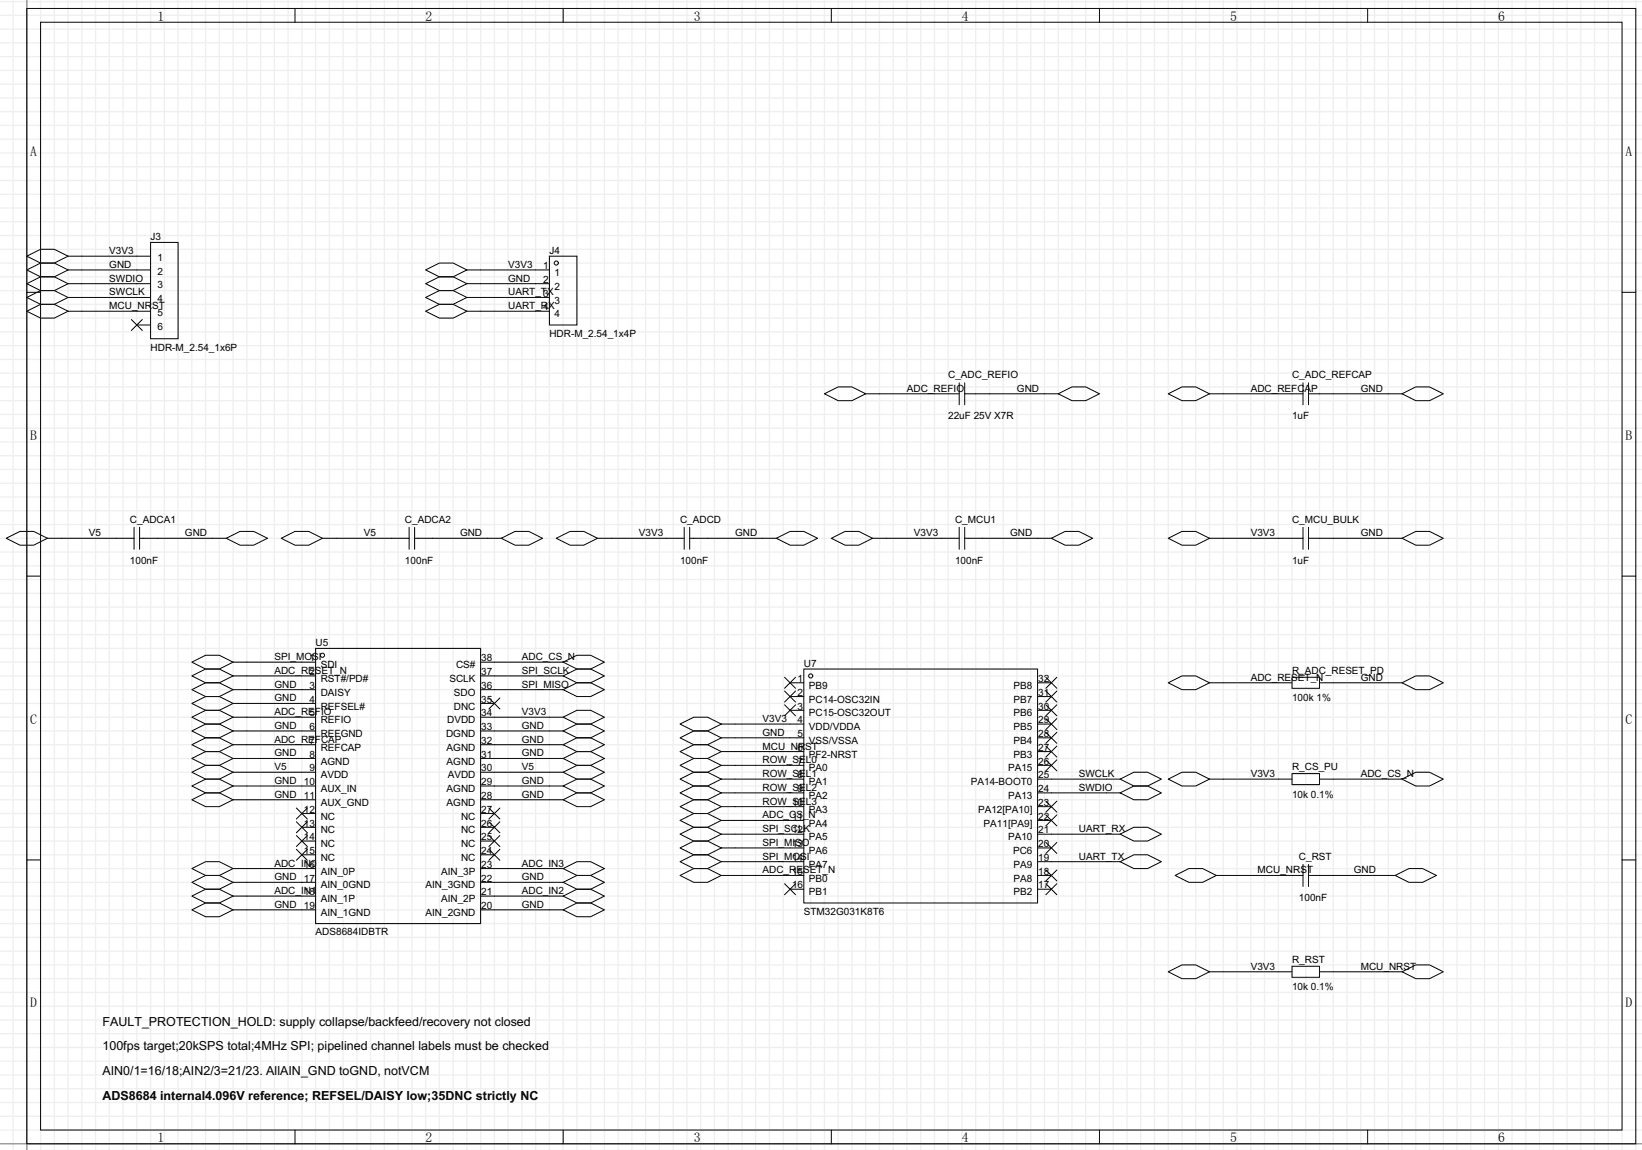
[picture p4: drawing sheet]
<svg xmlns="http://www.w3.org/2000/svg" width="303mm" height="212mm" viewBox="0 0 303 212" stroke-linecap="round" stroke-linejoin="round" font-family="sans-serif">
<g fill="none" stroke="#f0f0eb" stroke-width=".25">
<path d="M0 .3h303.3M0 2.8h303.3M0 5.4h303.3M0 7.9h303.3M0 10.5h303.3M0 13h303.3M0 15.5h303.3M0 18.1h303.3M2.4 0v212.3M5 0v212.3M7.5 0v212.3M10 0v212.3"/>
<path d="M12.6 0v212.3M15.1 0v212.3M17.7 0v212.3M20.2 0v212.3M22.7 0v212.3M25.3 0v212.3M27.8 0v212.3M30.4 0v212.3M32.9 0v212.3M35.4 0v212.3M38 0v212.3M40.5 0v212.3"/>
<path d="M43.1 0v212.3M45.6 0v212.3M48.1 0v212.3M50.7 0v212.3M53.2 0v212.3M55.8 0v212.3M58.3 0v212.3M60.8 0v212.3M63.4 0v212.3M65.9 0v212.3M68.5 0v212.3M71 0v212.3"/>
<path d="M73.5 0v212.3M76.1 0v212.3M78.6 0v212.3M81.2 0v212.3M83.7 0v212.3M86.2 0v212.3M88.8 0v212.3M91.3 0v212.3M93.9 0v212.3M96.4 0v212.3M98.9 0v212.3M101.5 0v212.3"/>
<path d="M104 0v212.3M106.6 0v212.3M109.1 0v212.3M111.6 0v212.3M114.2 0v212.3M116.7 0v212.3M119.3 0v212.3M121.8 0v212.3M124.3 0v212.3M126.9 0v212.3M129.4 0v212.3M132 0v212.3"/>
<path d="M134.5 0v212.3M137 0v212.3M139.6 0v212.3M142.1 0v212.3M144.7 0v212.3M147.2 0v212.3M149.7 0v212.3M152.3 0v212.3M154.8 0v212.3M157.4 0v212.3M159.9 0v212.3M162.4 0v212.3"/>
<path d="M165 0v212.3M167.5 0v212.3M170.1 0v212.3M172.6 0v212.3M175.1 0v212.3M177.7 0v212.3M180.2 0v212.3M182.8 0v212.3M185.3 0v212.3M187.8 0v212.3M190.4 0v212.3M192.9 0v212.3"/>
<path d="M195.5 0v212.3M198 0v212.3M200.5 0v212.3M203.1 0v212.3M205.6 0v212.3M208.2 0v212.3M210.7 0v212.3M213.2 0v212.3M215.8 0v212.3M218.3 0v212.3M220.9 0v212.3M223.4 0v212.3"/>
<path d="M225.9 0v212.3M228.5 0v212.3M231 0v212.3M233.6 0v212.3M236.1 0v212.3M238.6 0v212.3M241.2 0v212.3M243.7 0v212.3M246.3 0v212.3M248.8 0v212.3M251.3 0v212.3M253.9 0v212.3"/>
<path d="M256.4 0v212.3M259 0v212.3M261.5 0v212.3M264 0v212.3M266.6 0v212.3M269.1 0v212.3M271.7 0v212.3M274.2 0v212.3M276.7 0v212.3M279.3 0v212.3M281.8 0v212.3M284.4 0v212.3"/>
<path d="M286.9 0v212.3M289.4 0v212.3M292 0v212.3M294.5 0v212.3M297.1 0v212.3M299.6 0v212.3M302.1 0v212.3M0 20.6h303.3M0 23.2h303.3M0 25.7h303.3M0 28.2h303.3M0 30.8h303.3"/>
<path d="M0 33.3h303.3M0 35.9h303.3M0 38.4h303.3M0 40.9h303.3M0 43.5h303.3M0 46h303.3M0 48.6h303.3M0 51.1h303.3M0 53.6h303.3M0 56.2h303.3M0 58.7h303.3M0 61.3h303.3"/>
<path d="M0 63.8h303.3M0 66.3h303.3M0 68.9h303.3M0 71.4h303.3M0 74h303.3M0 76.5h303.3M0 79h303.3M0 81.6h303.3M0 84.1h303.3M0 86.7h303.3M0 89.2h303.3M0 91.7h303.3"/>
<path d="M0 94.3h303.3M0 96.8h303.3M0 99.4h303.3M0 101.9h303.3M0 104.4h303.3M0 107h303.3M0 109.5h303.3M0 112.1h303.3M0 114.6h303.3M0 117.1h303.3M0 119.7h303.3M0 122.2h303.3"/>
<path d="M0 124.8h303.3M0 127.3h303.3M0 129.8h303.3M0 132.4h303.3M0 134.9h303.3M0 137.5h303.3M0 140h303.3M0 142.5h303.3M0 145.1h303.3M0 147.6h303.3M0 150.2h303.3M0 152.7h303.3"/>
<path d="M0 155.2h303.3M0 157.8h303.3M0 160.3h303.3M0 162.9h303.3M0 165.4h303.3M0 167.9h303.3M0 170.5h303.3M0 173h303.3M0 175.6h303.3M0 178.1h303.3M0 180.6h303.3M0 183.2h303.3"/>
<path d="M0 185.7h303.3M0 188.3h303.3M0 190.8h303.3M0 193.3h303.3M0 195.9h303.3M0 198.4h303.3M0 201h303.3M0 203.5h303.3M0 206h303.3M0 208.6h303.3M0 211.1h303.3"/>
</g>
<path d="M5 0v212.3M0 211.1h303.3" fill="none" stroke="#999" stroke-width=".25"/>
<g fill="none" stroke="#000" stroke-width=".18">
<path d="M5 1.6h297.1v209.5h-297.1zM7.5 4.1h292.1v204.5h-292.1zM54.5 1.6v2.5M104 1.6v2.5M153.5 1.6v2.5M203.1 1.6v2.5M252.6 1.6v2.5M5 47.3l2.5-1.3h2.5l2.6 1.3-2.6 1.3h-2.5zM5 49.8l2.5-1.2h2.5l2.6 1.2-2.6 1.3h-2.5zM5 52.4l2.5-1.3h2.5l2.6 1.3-2.6 1.2h-2.5zM5 54.9l2.5-1.3h2.5l2.6 1.3-2.6 1.3h-2.5zM5 57.4l2.5-1.2h2.5l2.6 1.2-2.6 1.3h-2.5z"/>
<path d="M5 54h2.5M12.6 47.3h15.2M12.6 49.8h15.2M12.6 52.4h15.2M12.6 54.9h15.2M12.6 57.4h15.2M24.3 59l2 2M25.3 60h2.5M26.3 59l-2 2M27.8 44.7h5.1v17.8h-5.1zM78.6 49.8l2.6-1.2h2.5l2.5 1.2-2.5 1.3h-2.5zM78.6 52.4l2.6-1.3h2.5l2.5 1.3-2.5 1.2h-2.5z"/>
<path d="M78.6 54.9l2.6-1.3h2.5l2.5 1.3-2.5 1.3h-2.5zM78.6 57.4l2.6-1.2h2.5l2.5 1.2-2.5 1.3h-2.5zM86.2 49.8h15.3M86.2 52.4h15.3M86.2 54.9h15.3M86.2 57.4h15.3M101.5 47.3h5.1v12.7h-5.1zM299.6 54h2.5M152.3 72.7l2.5-1.3h2.6l2.5 1.3-2.5 1.3h-2.6zM159.9 72.7h17.3M177.2 70.7v4M178.2 72.7h17.3"/>
<path d="M178.2 70.7v4M195.5 72.7l2.5-1.3h2.5l2.6 1.3-2.6 1.3h-2.5zM215.8 72.7l2.5-1.3h2.6l2.5 1.3-2.5 1.3h-2.6zM223.4 72.7h17.3M240.7 70.7v4M241.7 70.7v4M241.7 72.7h17.3M259 72.7l2.5-1.3h2.5l2.6 1.3-2.6 1.3h-2.5zM1.1 99.4l2.6-1.3h2.5l2.6 1.3-2.6 1.2h-2.5zM8.8 99.4h16M24.8 97.3v4.1M25.8 97.3v4.1"/>
<path d="M25.8 99.4h16M41.8 99.4l2.5-1.3h2.6l2.5 1.3-2.5 1.2h-2.6zM51.9 99.4l2.6-1.3h2.5l2.6 1.3-2.6 1.2h-2.5zM59.6 99.4h16M75.6 97.3v4.1M76.6 99.4h16M76.6 97.3v4.1M92.6 99.4l2.5-1.3h2.6l2.5 1.3-2.5 1.2h-2.6zM102.7 99.4l2.6-1.3h2.5l2.6 1.3-2.6 1.2h-2.5zM110.4 99.4h16M126.4 97.3v4.1M127.4 99.4h16"/>
<path d="M127.4 97.3v4.1M143.4 99.4l2.5-1.3h2.6l2.5 1.3-2.5 1.2h-2.6zM153.5 99.4l2.6-1.3h2.5l2.6 1.3-2.6 1.2h-2.5zM161.2 99.4h16M177.2 97.3v4.1M178.2 97.3v4.1M178.2 99.4h16M194.2 99.4l2.5-1.3h2.6l2.5 1.3-2.5 1.2h-2.6zM215.8 99.4l2.5-1.3h2.6l2.5 1.3-2.5 1.2h-2.6zM223.4 99.4h17.3M240.7 97.3v4.1M241.7 97.3v4.1"/>
<path d="M241.7 99.4h17.3M259 99.4l2.5-1.3h2.5l2.6 1.3-2.6 1.2h-2.5zM5 106.3h2.5M58.3 119.7h30.5v50.8h-30.5zM299.6 106.3h2.5M35.4 122.2l2.6-1.3h2.5l2.6 1.3-2.6 1.3h-2.5zM35.4 124.8l2.6-1.3h2.5l2.6 1.3-2.6 1.2h-2.5zM35.4 127.3l2.6-1.3h2.5l2.6 1.3-2.6 1.3h-2.5zM35.4 129.8l2.6-1.2h2.5l2.6 1.2-2.6 1.3h-2.5zM35.4 132.4l2.6-1.3h2.5l2.6 1.3-2.6 1.2h-2.5zM35.4 134.9l2.6-1.3h2.5l2.6 1.3-2.6 1.3h-2.5zM35.4 137.5l2.6-1.3h2.5l2.6 1.3-2.6 1.2h-2.5z"/>
<path d="M35.4 140l2.6-1.3h2.5l2.6 1.3-2.6 1.3h-2.5zM43.1 122.2h15.2M43.1 124.8h15.2M43.1 127.3h15.2M43.1 129.8h15.2M43.1 132.4h15.2M43.1 134.9h15.2M43.1 137.5h15.2M43.1 140h15.2M88.8 122.2h15.2M88.8 124.8h15.2M88.8 127.3h15.2"/>
<path d="M88.8 129.8h2.5M88.8 132.4h15.2M88.8 134.9h15.2M88.8 137.5h15.2M88.8 140h15.2M90.3 128.8l2 2M92.3 128.8l-2 2M104 140l2.6-1.3h2.5l2.5 1.3-2.5 1.3h-2.5zM104 137.5l2.6-1.3h2.5l2.5 1.3-2.5 1.2h-2.5zM104 134.9l2.6-1.3h2.5l2.5 1.3-2.5 1.3h-2.5zM104 132.4l2.6-1.3h2.5l2.5 1.3-2.5 1.2h-2.5zM104 127.3l2.6-1.3h2.5l2.5 1.3-2.5 1.3h-2.5z"/>
<path d="M104 124.8l2.6-1.3h2.5l2.5 1.3-2.5 1.2h-2.5zM104 122.2l2.6-1.3h2.5l2.5 1.3-2.5 1.3h-2.5zM125.6 133.6l2.5-1.2h2.6l2.5 1.2-2.5 1.3h-2.6zM125.6 136.2l2.5-1.3h2.6l2.5 1.3-2.5 1.3h-2.6zM125.6 138.7l2.5-1.2h2.6l2.5 1.2-2.5 1.3h-2.6zM133.2 133.6h15.3M133.2 136.2h15.3M133.2 138.7h15.3M144.9 125l2 2M144.9 127.5l2 2.1M144.9 130.1l2 2M145.9 126h2.6"/>
<path d="M145.9 128.6h2.6M145.9 131.1h2.6M146.9 125l-2 2M146.9 127.5l-2 2.1M146.9 130.1l-2 2M148.5 123.5h43.1v43.2h-43.1zM191.6 126h2.6M191.6 128.6h2.6M191.6 131.1h2.6M191.6 133.6h2.6M191.6 136.2h2.6M191.6 138.7h2.6"/>
<path d="M193.2 137.7l2 2M193.2 135.2l2 2M193.2 132.6l2 2.1M193.2 130.1l2 2M193.2 127.5l2 2.1M193.2 125l2 2M195.2 137.7l-2 2M195.2 135.2l-2 2M195.2 132.6l-2 2.1M195.2 130.1l-2 2M195.2 127.5l-2 2.1M195.2 125l-2 2"/>
<path d="M215.8 126l2.5-1.2h2.6l2.5 1.2-2.5 1.3h-2.6zM223.4 126h15.2M238.6 125h5.1v2h-5.1zM243.7 126h15.3M259 126l2.5-1.2h2.5l2.6 1.2-2.6 1.3h-2.5zM5 158.7h2.5M35.4 142.5l2.6-1.2h2.5l2.6 1.2-2.6 1.3h-2.5zM35.4 145.1l2.6-1.3h2.5l2.6 1.3-2.6 1.2h-2.5zM35.4 147.6l2.6-1.3h2.5l2.6 1.3-2.6 1.3h-2.5zM43.1 142.5h15.2M43.1 145.1h15.2M43.1 147.6h15.2"/>
<path d="M54.7 149.1l2.1 2.1M54.7 151.7l2.1 2M54.7 154.2l2.1 2M54.7 156.8l2.1 2M55.8 150.2h2.5M55.8 152.7h2.5M55.8 155.2h2.5M55.8 157.8h2.5M56.8 149.1l-2.1 2.1M56.8 151.7l-2.1 2M56.8 154.2l-2.1 2M56.8 156.8l-2.1 2"/>
<path d="M88.8 142.5h15.2M88.8 145.1h15.2M88.8 147.6h15.2M88.8 150.2h2.5M88.8 152.7h2.5M88.8 155.2h2.5M88.8 157.8h2.5M90.3 156.8l2 2M90.3 154.2l2 2M90.3 151.7l2 2M90.3 149.1l2 2.1M92.3 156.8l-2 2"/>
<path d="M92.3 154.2l-2 2M92.3 151.7l-2 2M92.3 149.1l-2 2.1M104 147.6l2.6-1.3h2.5l2.5 1.3-2.5 1.3h-2.5zM104 145.1l2.6-1.3h2.5l2.5 1.3-2.5 1.2h-2.5zM104 142.5l2.6-1.2h2.5l2.5 1.2-2.5 1.3h-2.5zM125.6 141.3l2.5-1.3h2.6l2.5 1.3-2.5 1.2h-2.6zM125.6 143.8l2.5-1.3h2.6l2.5 1.3-2.5 1.3h-2.6zM125.6 146.3l2.5-1.2h2.6l2.5 1.2-2.5 1.3h-2.6zM125.6 148.9l2.5-1.3h2.6l2.5 1.3-2.5 1.3h-2.6zM125.6 151.4l2.5-1.2h2.6l2.5 1.2-2.5 1.3h-2.6zM125.6 154l2.5-1.3h2.6l2.5 1.3-2.5 1.2h-2.6z"/>
<path d="M125.6 156.5l2.5-1.3h2.6l2.5 1.3-2.5 1.3h-2.6zM125.6 159l2.5-1.2h2.6l2.5 1.2-2.5 1.3h-2.6zM133.2 141.3h15.3M133.2 143.8h15.3M133.2 146.3h15.3M133.2 148.9h15.3M133.2 151.4h15.3M133.2 154h15.3M133.2 156.5h15.3M133.2 159h15.3M191.6 141.3h2.6M191.6 143.8h15.3"/>
<path d="M191.6 146.3h15.3M191.6 148.9h2.6M191.6 151.4h2.6M191.6 154h15.3M191.6 156.5h2.6M191.6 159h15.3M193.2 155.5l2 2M193.2 150.4l2 2M193.2 147.9l2 2M193.2 140.2l2 2.1M195.2 155.5l-2 2M195.2 150.4l-2 2"/>
<path d="M195.2 147.9l-2 2M195.2 140.2l-2 2.1M206.9 159l2.5-1.2h2.6l2.5 1.2-2.5 1.3h-2.6zM206.9 154l2.5-1.3h2.6l2.5 1.3-2.5 1.2h-2.6zM206.9 146.3l2.5-1.2h2.6l2.5 1.2-2.5 1.3h-2.6zM206.9 143.8l2.5-1.3h2.6l2.5 1.3-2.5 1.3h-2.6zM215.8 143.8l2.5-1.3h2.6l2.5 1.3-2.5 1.3h-2.6zM223.4 143.8h15.2M238.6 142.8h5.1v2h-5.1zM240.7 159.6v4M241.7 159.6v4M243.7 143.8h15.3"/>
<path d="M259 143.8l2.5-1.3h2.5l2.6 1.3-2.6 1.3h-2.5zM299.6 158.7h2.5M35.4 160.3l2.6-1.3h2.5l2.6 1.3-2.6 1.3h-2.5zM35.4 162.9l2.6-1.3h2.5l2.6 1.3-2.6 1.2h-2.5zM35.4 165.4l2.6-1.3h2.5l2.6 1.3-2.6 1.3h-2.5zM35.4 167.9l2.6-1.2h2.5l2.6 1.2-2.6 1.3h-2.5zM43.1 160.3h15.2M43.1 162.9h15.2M43.1 165.4h15.2M43.1 167.9h15.2M88.8 160.3h15.2M88.8 162.9h15.2"/>
<path d="M88.8 165.4h15.2M88.8 167.9h15.2M104 167.9l2.6-1.2h2.5l2.5 1.2-2.5 1.3h-2.5zM104 165.4l2.6-1.3h2.5l2.5 1.3-2.5 1.3h-2.5zM104 162.9l2.6-1.3h2.5l2.5 1.3-2.5 1.2h-2.5zM104 160.3l2.6-1.3h2.5l2.5 1.3-2.5 1.3h-2.5zM125.6 161.6l2.5-1.3h2.6l2.5 1.3-2.5 1.3h-2.6zM133.2 161.6h15.3M144.9 163.1l2 2M145.9 164.1h2.6M146.9 163.1l-2 2M191.6 161.6h2.6"/>
<path d="M191.6 164.1h2.6M193.2 163.1l2 2M193.2 160.6l2 2M195.2 163.1l-2 2M195.2 160.6l-2 2M215.8 179.4l2.5-1.3h2.6l2.5 1.3-2.5 1.2h-2.6zM217 161.6l2.6-1.3h2.5l2.6 1.3-2.6 1.3h-2.5zM223.4 179.4h15.2M224.7 161.6h16M238.6 178.3h5.1v2.1h-5.1zM241.7 161.6h16M243.7 179.4h15.3"/>
<path d="M257.7 161.6l2.5-1.3h2.6l2.5 1.3-2.5 1.3h-2.6zM259 179.4l2.5-1.3h2.5l2.6 1.3-2.6 1.2h-2.5zM54.5 208.6v2.5M104 208.6v2.5M153.5 208.6v2.5M203.1 208.6v2.5M252.6 208.6v2.5"/>
<circle cx="102.7" cy="48.6" r=".38"/>
<circle cx="59.6" cy="120.9" r=".38"/>
<circle cx="149.7" cy="124.8" r=".38"/>
</g>
<g font-size="2.5">
<text x="29.1" y="3.8">1</text>
<text x="78.6" y="3.8">2</text>
<text x="128.1" y="3.8">3</text>
<text x="177.7" y="3.8">4</text>
<text x="227.2" y="3.8">5</text>
<text x="276.7" y="3.8">6</text>
<text x="5.6" y="28.8">A</text>
<text x="300.2" y="28.8">A</text>
<text x="5.6" y="81.2">B</text>
<text x="300.2" y="81.2">B</text>
<text x="5.6" y="133.5">C</text>
<text x="300.2" y="133.5">C</text>
<text x="5.6" y="185.9">D</text>
<text x="300.2" y="185.9">D</text>
<text x="29.1" y="210.9">1</text>
<text x="78.6" y="210.9">2</text>
<text x="128.1" y="210.9">3</text>
<text x="177.7" y="210.9">4</text>
<text x="227.2" y="210.9">5</text>
<text x="276.7" y="210.9">6</text>
</g>
<g font-size="2.3">
<text x="18.9" y="189.3">FAULT_PROTECTION_HOLD: supply collapse/backfeed/recovery not closed</text>
<text x="18.9" y="193.9">100fps target;20kSPS total;4MHz SPI; pipelined channel labels must be checked</text>
<text x="18.9" y="203">ADS8684 internal4.096V reference; REFSEL/DAISY low;35DNC strictly NC</text>
<text x="18.9" y="198.5">AIN0/1=16/18;AIN2/3=21/23. AllAIN_GND toGND, notVCM</text>
</g>
<g font-size="1.8">
<text x="20.2" y="46.9">V3V3</text>
<text x="27.8" y="44.4">J3</text>
<text x="101.5" y="46.9">J4</text>
<text x="20.2" y="49.5">GND</text>
<text x="20.2" y="52">SWDIO</text>
<text x="29.1" y="48.2">1</text>
<text x="29.1" y="50.7">2</text>
<text x="29.1" y="53.2">3</text>
<text x="93.9" y="49.5">V3V3</text>
<text x="93.9" y="52">GND</text>
<text x="100.3" y="49.7">1</text>
<text x="100.3" y="52.2">2</text>
<text x="102.4" y="51">1</text>
<text x="102.4" y="53.5">2</text>
<text x="20.2" y="54.5">SWCLK</text>
<text x="20.2" y="57.1">MCU_NRST</text>
<text x="29.1" y="55.8">4</text>
<text x="29.1" y="58.3">5</text>
<text x="93.9" y="54.5">UART_TX</text>
<text x="93.9" y="57.1">UART_RX</text>
<text x="100.3" y="54.8">3</text>
<text x="100.3" y="57.3">4</text>
<text x="102.4" y="56">3</text>
<text x="102.4" y="58.6">4</text>
<text x="27.8" y="64.7">HDR-M_2.54_1x6P</text>
<text x="29.1" y="60.9">6</text>
<text x="101.5" y="62.2">HDR-M_2.54_1x4P</text>
<text x="175.1" y="69.8">C_ADC_REFIO</text>
<text x="238.6" y="69.8">C_ADC_REFCAP</text>
<text x="167.5" y="72.3">ADC_REFIO</text>
<text x="175.1" y="77.4">22uF 25V X7R</text>
<text x="187.8" y="72.3">GND</text>
<text x="231" y="72.3">ADC_REFCAP</text>
<text x="238.6" y="77.4">1uF</text>
<text x="251.3" y="72.3">GND</text>
<text x="16.4" y="99">V5</text>
<text x="24" y="96.4">C_ADCA1</text>
<text x="34.2" y="99">GND</text>
<text x="67.2" y="99">V5</text>
<text x="74.8" y="96.4">C_ADCA2</text>
<text x="85" y="99">GND</text>
<text x="118" y="99">V3V3</text>
<text x="125.6" y="96.4">C_ADCD</text>
<text x="135.8" y="99">GND</text>
<text x="168.8" y="99">V3V3</text>
<text x="176.4" y="96.4">C_MCU1</text>
<text x="186.6" y="99">GND</text>
<text x="231" y="99">V3V3</text>
<text x="238.6" y="96.4">C_MCU_BULK</text>
<text x="251.3" y="99">GND</text>
<text x="24" y="104.1">100nF</text>
<text x="74.8" y="104.1">100nF</text>
<text x="125.6" y="104.1">100nF</text>
<text x="176.4" y="104.1">100nF</text>
<text x="238.6" y="104.1">1uF</text>
<text x="58.3" y="119.3">U5</text>
<text x="50.7" y="121.8">SPI_MOSI</text>
<text x="50.7" y="124.4">ADC_RESET_N</text>
<text x="57.1" y="122.1">1</text>
<text x="57.1" y="124.6">2</text>
<text x="59.2" y="123.3">SDI</text>
<text x="59.2" y="125.9">RST#/PD#</text>
<text x="83" y="125.9">SCLK</text>
<text x="84.2" y="123.3">CS#</text>
<text x="88.9" y="124.6">37</text>
<text x="88.9" y="122.1">38</text>
<text x="96.4" y="124.4">SPI_SCLK</text>
<text x="96.4" y="121.8">ADC_CS_N</text>
<text x="147.3" y="125.9">1</text>
<text x="148.5" y="123.1">U7</text>
<text x="191.8" y="125.9">32</text>
<text x="231" y="125.7">ADC_RESET_N</text>
<text x="238.6" y="124.4">R_ADC_RESET_PD</text>
<text x="251.3" y="125.7">GND</text>
<text x="50.7" y="126.9">GND</text>
<text x="50.7" y="129.5">GND</text>
<text x="57.1" y="127.2">3</text>
<text x="57.1" y="129.7">4</text>
<text x="59.2" y="128.4">DAISY</text>
<text x="59.2" y="131">REFSEL#</text>
<text x="83.8" y="131">DNC</text>
<text x="83.8" y="128.4">SDO</text>
<text x="88.9" y="129.7">35</text>
<text x="88.9" y="127.2">36</text>
<text x="96.4" y="126.9">SPI_MISO</text>
<text x="147.3" y="128.4">2</text>
<text x="147.3" y="131">3</text>
<text x="149.4" y="127.2">PB9</text>
<text x="149.4" y="129.7">PC14-OSC32IN</text>
<text x="187.2" y="129.7">PB7</text>
<text x="187.2" y="127.2">PB8</text>
<text x="191.8" y="131">30</text>
<text x="191.8" y="128.4">31</text>
<text x="238.6" y="129.5">100k 1%</text>
<text x="50.7" y="132">ADC_REFIO</text>
<text x="50.7" y="134.5">GND</text>
<text x="50.7" y="137.1">ADC_REFCAP</text>
<text x="57.1" y="132.2">5</text>
<text x="57.1" y="134.8">6</text>
<text x="57.1" y="137.3">7</text>
<text x="59.2" y="133.5">REFIO</text>
<text x="59.2" y="136">REFGND</text>
<text x="82.4" y="136">DGND</text>
<text x="82.6" y="133.5">DVDD</text>
<text x="88.9" y="137.3">32</text>
<text x="88.9" y="134.8">33</text>
<text x="88.9" y="132.2">34</text>
<text x="96.4" y="137.1">GND</text>
<text x="96.4" y="134.5">GND</text>
<text x="96.4" y="132">V3V3</text>
<text x="140.8" y="133.3">V3V3</text>
<text x="140.8" y="135.8">GND</text>
<text x="147.3" y="133.5">4</text>
<text x="147.3" y="136">5</text>
<text x="149.4" y="132.2">PC15-OSC32OUT</text>
<text x="149.4" y="134.8">VDD/VDDA</text>
<text x="149.4" y="137.3">VSS/VSSA</text>
<text x="187.2" y="137.3">PB4</text>
<text x="187.2" y="134.8">PB5</text>
<text x="187.2" y="132.2">PB6</text>
<text x="191.8" y="136">28</text>
<text x="191.8" y="133.5">29</text>
<text x="50.7" y="139.6">GND</text>
<text x="50.7" y="142.2">V5</text>
<text x="57.1" y="139.9">8</text>
<text x="57.1" y="142.4">9</text>
<text x="59.2" y="138.6">REFCAP</text>
<text x="59.2" y="141.1">AGND</text>
<text x="59.2" y="143.7">AVDD</text>
<text x="82.5" y="141.1">AGND</text>
<text x="82.5" y="138.6">AGND</text>
<text x="82.7" y="143.7">AVDD</text>
<text x="88.9" y="142.4">30</text>
<text x="88.9" y="139.9">31</text>
<text x="96.4" y="142.2">V5</text>
<text x="96.4" y="139.6">GND</text>
<text x="140.8" y="138.4">MCU_NRST</text>
<text x="140.8" y="140.9">ROW_SEL0</text>
<text x="140.8" y="143.4">ROW_SEL1</text>
<text x="147.3" y="138.6">6</text>
<text x="147.3" y="141.1">7</text>
<text x="147.3" y="143.7">8</text>
<text x="149.4" y="139.9">PF2-NRST</text>
<text x="149.4" y="142.4">PA0</text>
<text x="186.2" y="142.4">PA15</text>
<text x="187.2" y="139.9">PB3</text>
<text x="191.8" y="143.7">25</text>
<text x="191.8" y="141.1">26</text>
<text x="191.8" y="138.6">27</text>
<text x="199.3" y="143.4">SWCLK</text>
<text x="231" y="143.4">V3V3</text>
<text x="238.6" y="142.2">R_CS_PU</text>
<text x="251.3" y="143.4">ADC_CS_N</text>
<text x="50.7" y="144.7">GND</text>
<text x="50.7" y="147.2">GND</text>
<text x="56.1" y="144.9">10</text>
<text x="56.1" y="147.5">11</text>
<text x="59.2" y="146.2">AUX_IN</text>
<text x="59.2" y="148.7">AUX_GND</text>
<text x="82.5" y="148.7">AGND</text>
<text x="82.5" y="146.2">AGND</text>
<text x="88.9" y="147.5">28</text>
<text x="88.9" y="144.9">29</text>
<text x="96.4" y="147.2">GND</text>
<text x="96.4" y="144.7">GND</text>
<text x="140.8" y="146">ROW_SEL2</text>
<text x="140.8" y="148.5">ROW_SEL3</text>
<text x="146.3" y="148.7">10</text>
<text x="147.3" y="146.2">9</text>
<text x="149.4" y="144.9">PA1</text>
<text x="149.4" y="147.5">PA2</text>
<text x="179.3" y="144.9">PA14-BOOT0</text>
<text x="186.2" y="147.5">PA13</text>
<text x="191.8" y="148.7">23</text>
<text x="191.8" y="146.2">24</text>
<text x="199.3" y="146">SWDIO</text>
<text x="238.6" y="147.2">10k 0.1%</text>
<text x="56.1" y="150">12</text>
<text x="56.1" y="152.6">13</text>
<text x="56.1" y="155.1">14</text>
<text x="59.2" y="151.3">NC</text>
<text x="59.2" y="153.8">NC</text>
<text x="85.2" y="153.8">NC</text>
<text x="85.2" y="151.3">NC</text>
<text x="88.9" y="155.1">25</text>
<text x="88.9" y="152.6">26</text>
<text x="88.9" y="150">27</text>
<text x="140.8" y="151.1">ADC_CS_N</text>
<text x="140.8" y="153.6">SPI_SCLK</text>
<text x="146.3" y="151.3">11</text>
<text x="146.3" y="153.8">12</text>
<text x="149.4" y="150">PA3</text>
<text x="149.4" y="152.6">PA4</text>
<text x="149.4" y="155.1">PA5</text>
<text x="180.6" y="150">PA12[PA10]</text>
<text x="181.7" y="152.6">PA11[PA9]</text>
<text x="186.2" y="155.1">PA10</text>
<text x="191.8" y="153.8">21</text>
<text x="191.8" y="151.3">22</text>
<text x="199.3" y="153.6">UART_RX</text>
<text x="50.7" y="159.9">ADC_IN0</text>
<text x="56.1" y="157.6">15</text>
<text x="56.1" y="160.2">16</text>
<text x="59.2" y="156.4">NC</text>
<text x="59.2" y="158.9">NC</text>
<text x="59.2" y="161.4">AIN_0P</text>
<text x="81.5" y="161.4">AIN_3P</text>
<text x="85.2" y="158.9">NC</text>
<text x="85.2" y="156.4">NC</text>
<text x="88.9" y="160.2">23</text>
<text x="88.9" y="157.6">24</text>
<text x="96.4" y="159.9">ADC_IN3</text>
<text x="140.8" y="156.1">SPI_MISO</text>
<text x="140.8" y="158.7">SPI_MOSI</text>
<text x="140.8" y="161.2">ADC_RESET_N</text>
<text x="146.3" y="156.4">13</text>
<text x="146.3" y="158.9">14</text>
<text x="146.3" y="161.4">15</text>
<text x="149.4" y="157.6">PA6</text>
<text x="149.4" y="160.2">PA7</text>
<text x="187.1" y="157.6">PC6</text>
<text x="187.2" y="160.2">PA9</text>
<text x="191.8" y="161.4">18</text>
<text x="191.8" y="158.9">19</text>
<text x="191.8" y="156.4">20</text>
<text x="199.3" y="158.7">UART_TX</text>
<text x="232.3" y="161.2">MCU_NRST</text>
<text x="239.9" y="158.7">C_RST</text>
<text x="250.1" y="161.2">GND</text>
<text x="50.7" y="162.5">GND</text>
<text x="50.7" y="165">ADC_IN1</text>
<text x="50.7" y="167.6">GND</text>
<text x="56.1" y="162.7">17</text>
<text x="56.1" y="165.3">18</text>
<text x="56.1" y="167.8">19</text>
<text x="59.2" y="164">AIN_0GND</text>
<text x="59.2" y="166.5">AIN_1P</text>
<text x="78.6" y="164">AIN_3GND</text>
<text x="81.5" y="166.5">AIN_2P</text>
<text x="88.9" y="167.8">20</text>
<text x="88.9" y="165.3">21</text>
<text x="88.9" y="162.7">22</text>
<text x="96.4" y="167.6">GND</text>
<text x="96.4" y="165">ADC_IN2</text>
<text x="96.4" y="162.5">GND</text>
<text x="146.3" y="164">16</text>
<text x="149.4" y="162.7">PB0</text>
<text x="149.4" y="165.3">PB1</text>
<text x="187.2" y="165.3">PB2</text>
<text x="187.2" y="162.7">PA8</text>
<text x="191.8" y="164">17</text>
<text x="239.9" y="166.3">100nF</text>
<text x="58.3" y="172.6">ADS8684IDBTR</text>
<text x="59.2" y="169.1">AIN_1GND</text>
<text x="78.6" y="169.1">AIN_2GND</text>
<text x="148.5" y="168.8">STM32G031K8T6</text>
<text x="231" y="179">V3V3</text>
<text x="238.6" y="177.7">R_RST</text>
<text x="251.3" y="179">MCU_NRST</text>
<text x="238.6" y="182.8">10k 0.1%</text>
</g>
</svg>
